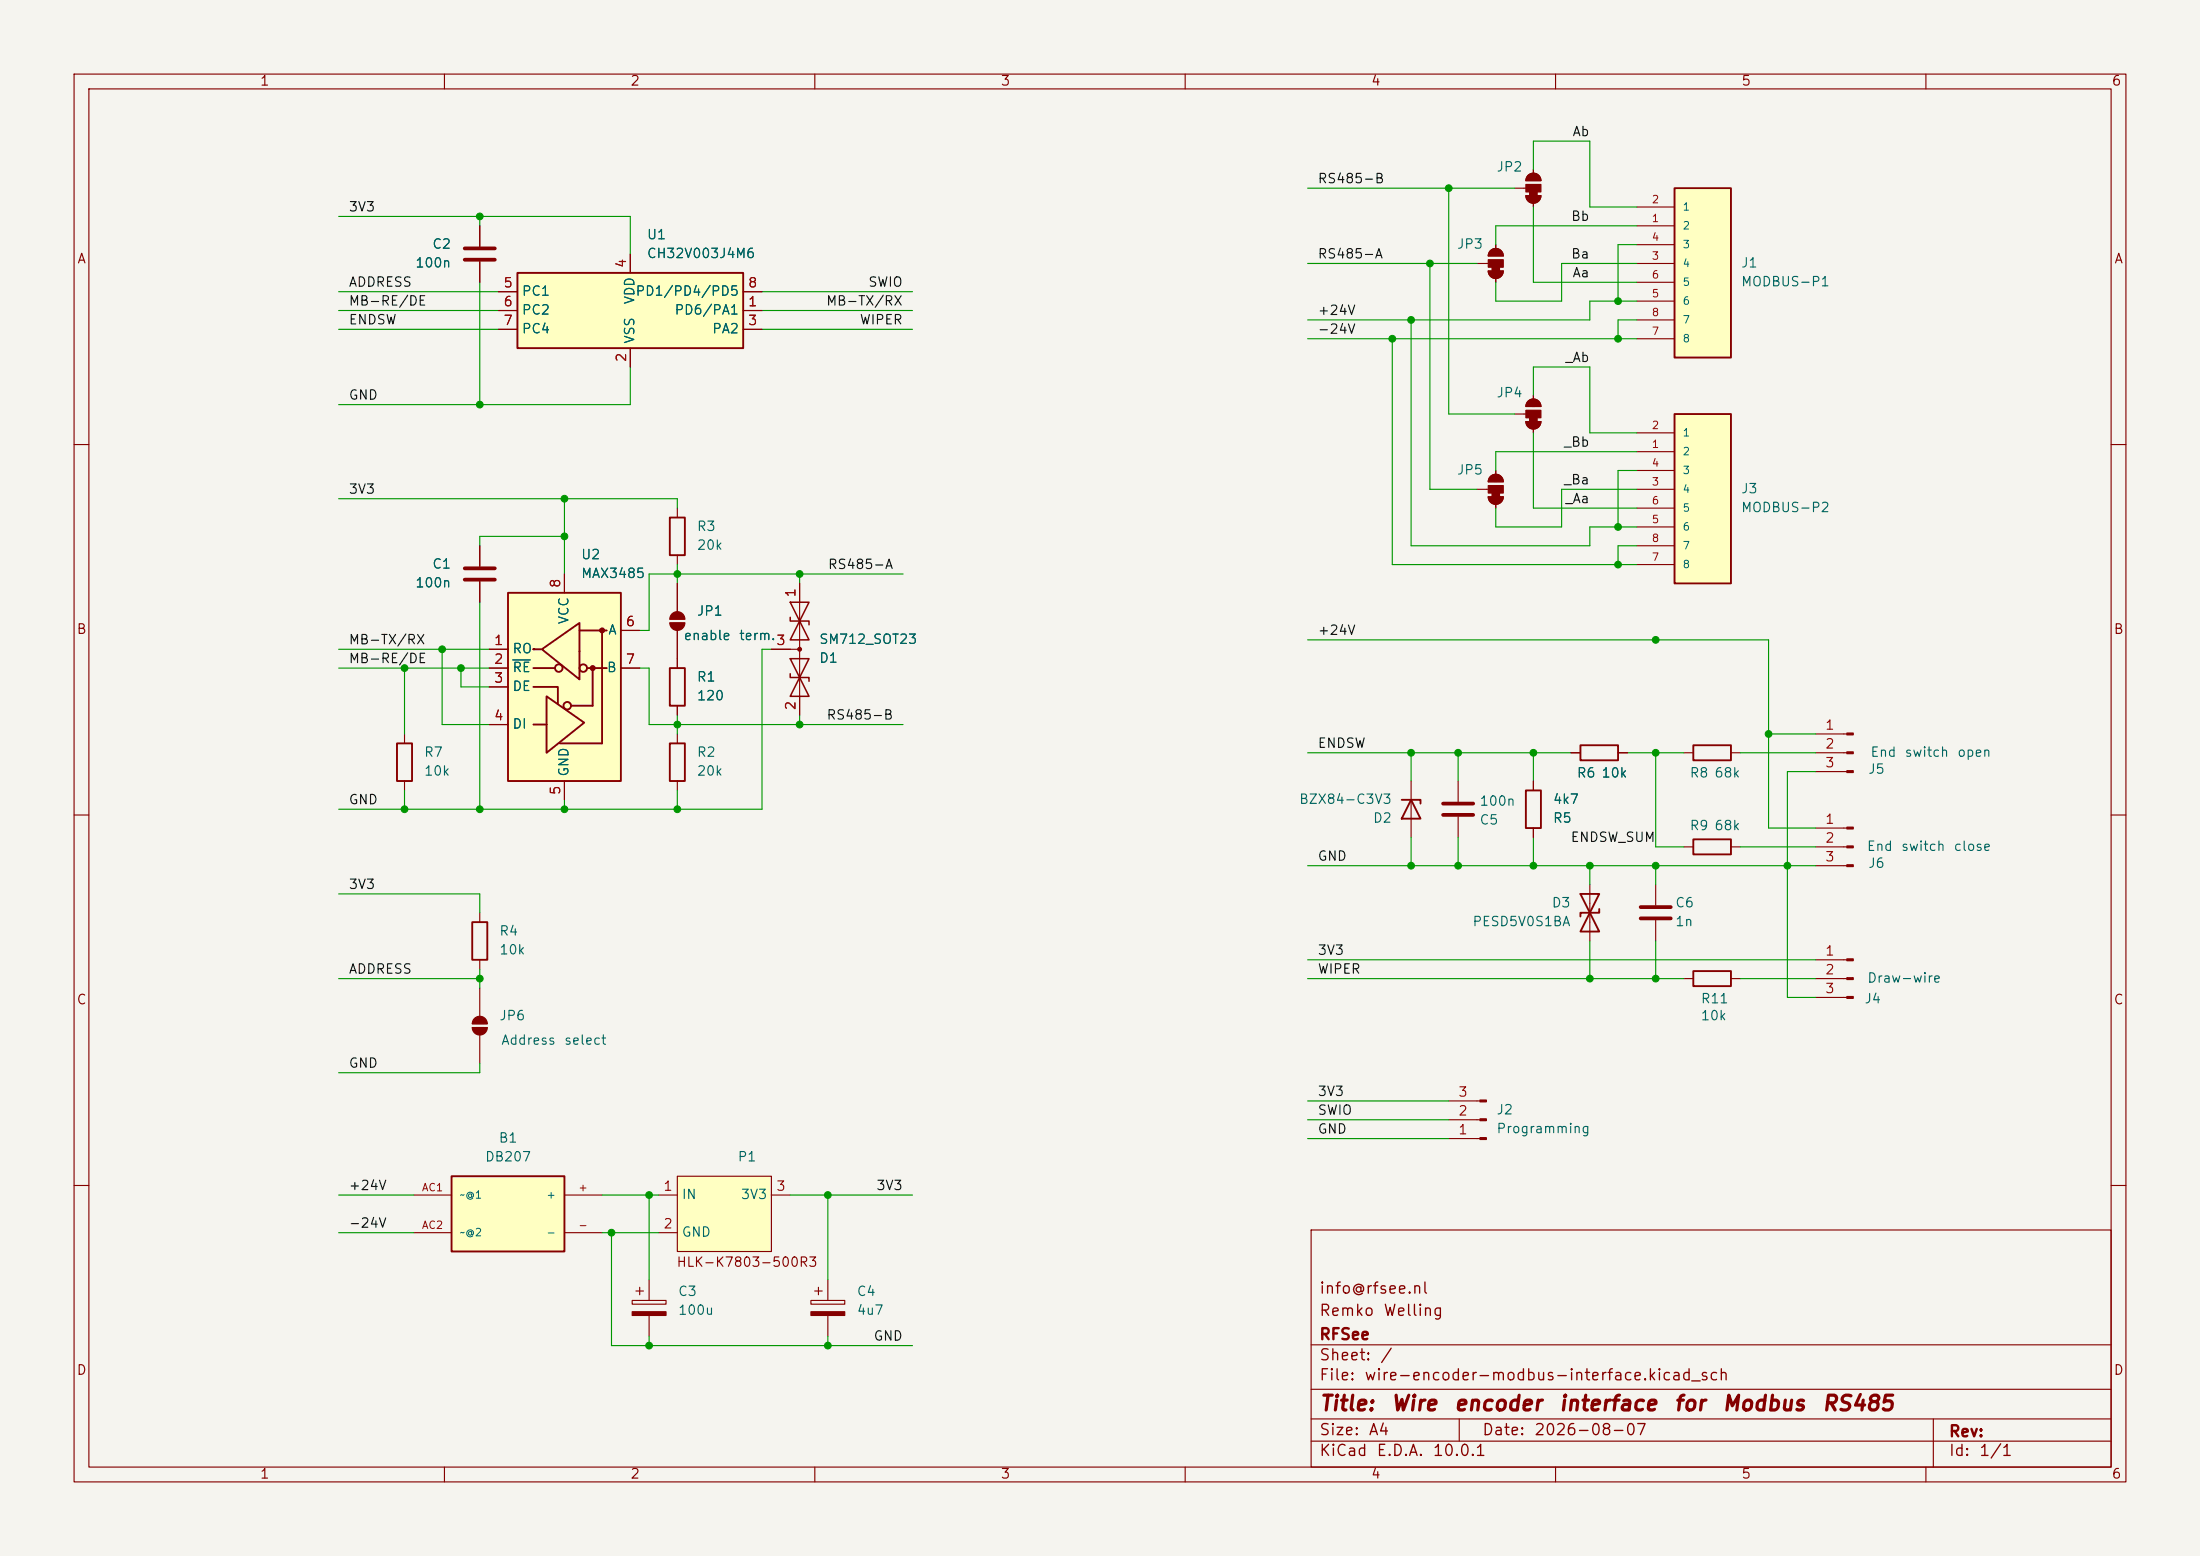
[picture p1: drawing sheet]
<svg xmlns="http://www.w3.org/2000/svg" width="297mm" height="210mm" viewBox="0 0 297 210" stroke-linecap="round" stroke-linejoin="round" font-family="sans-serif">
<path d="M0 0h297v210h-297z" fill="#f5f4ef" stroke="#f5f4ef" stroke-width=".14"/>
<g fill="none" stroke="#840000" stroke-width=".15">
<path d="M10 10h277v190h-277zM12 12h273v186h-273zM60 10v2M110 10v2M160 10v2M210 10v2M260 10v2M10 60h2M285 60h2M10 110h2M207 105.4v1.3M207 111.8v1.2"/>
<path d="M212.1 101.6h1.3M218.4 101.6h1.3M227.3 101.6h1.3M233.7 101.6h1.2M285 110h2M10 160h2M177 166h108v32h-108zM285 160h2M60 198v2M110 198v2M160 198v2M177 194.5h108"/>
<path d="M177 191.5h108M177 187.5h108M177 181.5h108M197 191.5v3M210 198v2M260 198v2M261 191.5v6.5"/>
</g>
<path d="M206 106.7h2v5.1h-2zM213.4 100.6h5v2h-5zM228.6 100.6h5.1v2h-5.1z" fill="none" stroke="#840000" stroke-width=".25"/>
<path d="M68.6 80h15.2v25.4h-15.2z" fill="#ffffc2"/>
<g fill="none" stroke="#840000" stroke-width=".25">
<path d="M68.6 80h15.2v25.4h-15.2zM72 92.7h3.3v2.3M72 90.2h2.9M72 97.8h1.7M72.1 87.6h-.1h1M73.2 87.6l5-3.5v7.6zM73.8 94l5.1 3.5-5.1 4.1zM78.2 85.1h3.7M79.2 90.2h2.7M80 90.2v5.1h-2.9M81.3 85.1v15.2h-5.7M53.6 100.3h2v5.1h-2z"/>
<path d="M228.6 113.3h5.1v2h-5.1z"/>
<circle cx="75.4" cy="90.2" r=".51"/>
<circle cx="76.6" cy="95.3" r=".51"/>
<circle cx="78.7" cy="90.2" r=".51"/>
</g>
<g fill="#840000" stroke="#840000" stroke-width=".25">
<circle cx="80" cy="90.2" r=".28"/>
<circle cx="81.3" cy="85.1" r=".28"/>
</g>
<g fill="none" stroke="#840000" stroke-width=".15">
<path d="M204.5 25.4h1.5M206 26.4h2a1.02 1.02 0 0 1-1 1 1.02 1.02 0 0 1-1-1zM206.3 23.7a1.02 1.02 0 0 1 1.1-.3 1.02 1.02 0 0 1 .6 1h-2l.1-.4zM207 22.9v1.2M207 26.7v1.2M76.2 77.5v2.5M199.4 66h1.5M200.9 67.1h2a1.02 1.02 0 0 1-1 1 1.02 1.02 0 0 1-1-1zM201.2 64.3a1.02 1.02 0 0 1 1.1-.2 1.02 1.02 0 0 1 .6 .9h-2l.1-.4zM201.9 63.5v1.3M201.9 67.3v1.3M54.6 99.1v1.2"/>
<path d="M66 87.6h2.6M66 90.2h2.6M66 92.7h2.6M66 97.8h2.6M83.8 90.2h2.6M83.8 85.1h2.6M54.6 105.4v1.3M76.2 105.4v2.6M223.5 119.4v2.8M227.3 114.3h1.3M233.7 114.3h1.2M223.5 124.2v2.8"/>
<path d="M195.6 153.7h4.2M195.6 151.1h4.2M195.6 148.6h4.2"/>
</g>
<path d="M69.2 89.1h2.4" fill="none" stroke="#006464" stroke-width=".15"/>
<path d="M221.5 122.4h4.1M221.5 124h4.1" fill="none" stroke="#840000" stroke-width=".51"/>
<g fill="#840000" stroke="#840000" stroke-width=".15">
<path d="M201.4 66.5h1v.6h-1z"/>
<path d="M200.9 67.1h2a1.02 1.02 0 0 1-1 1 1.02 1.02 0 0 1-1-1z"/>
<path d="M200.9 65.5h2v1h-2z"/>
<path d="M201.2 64.3a1.02 1.02 0 0 1 1.1-.2 1.02 1.02 0 0 1 .6 .9h-2l.1-.4z"/>
<path d="M199.8 153.5h.9v.3h-.9z"/>
<path d="M199.8 151h.9v.3h-.9z"/>
<path d="M199.8 148.5h.9v.2h-.9z"/>
<path d="M206.5 25.9h1v.5h-1z"/>
<path d="M206 26.4h2a1.02 1.02 0 0 1-1 1 1.02 1.02 0 0 1-1-1z"/>
<path d="M206 24.9h2v1h-2z"/>
<path d="M206.3 23.7a1.02 1.02 0 0 1 1.1-.3 1.02 1.02 0 0 1 .6 1h-2l.1-.4z"/>
</g>
<path d="M226.1 55.9h7.6v22.8h-7.6z" fill="#ffffc2"/>
<path d="M226.1 55.9h7.6v22.8h-7.6zM90.4 69.9h2.1v5h-2.1zM90.4 90.2h2.1v5.1h-2.1zM90.4 100.3h2.1v5.1h-2.1zM63.8 124.5h2v5h-2z" fill="none" stroke="#840000" stroke-width=".25"/>
<g fill="none" stroke="#840000" stroke-width=".15">
<path d="M199.4 35.6h1.5M200.9 36.6h2a1.02 1.02 0 0 1-1 1 1.02 1.02 0 0 1-1-1zM201.2 33.8a1.02 1.02 0 0 1 1.1-.2 1.02 1.02 0 0 1 .6 .9h-2l.1-.4zM201.9 33v1.3M201.9 36.8v1.3M221 58.4h5.1M91.4 68.6v1.3M91.4 74.9v1.3M221 61h5.1M221 66h5.1M221 63.5h5.1M221 71.1h5.1"/>
<path d="M221 68.6h5.1M221 76.2h5.1M221 73.7h5.1M91.4 88.9v1.3M91.4 95.3v1.2M91.4 99.1v1.2M91.4 105.4v1.3M64.8 123.2v1.3M64.8 129.5v1.3"/>
</g>
<g fill="#840000" stroke="#840000" stroke-width=".15">
<path d="M201.4 36.1h1v.5h-1z"/>
<path d="M200.9 36.6h2a1.02 1.02 0 0 1-1 1 1.02 1.02 0 0 1-1-1z"/>
<path d="M200.9 35.1h2v1h-2z"/>
<path d="M201.2 33.8a1.02 1.02 0 0 1 1.1-.2 1.02 1.02 0 0 1 .6 .9h-2l.1-.4z"/>
</g>
<path d="M226.1 25.4h7.6v22.9h-7.6z" fill="#ffffc2"/>
<path d="M226.1 25.4h7.6v22.9h-7.6z" fill="none" stroke="#840000" stroke-width=".25"/>
<path d="M221 30.5h5.1M221 27.9h5.1M221 35.6h5.1M221 33h5.1M221 38.1h5.1M221 40.6h5.1M221 45.7h5.1M221 43.2h5.1" fill="none" stroke="#840000" stroke-width=".15"/>
<path d="M61 158.8h15.2v10.1h-15.2z" fill="#ffffc2"/>
<path d="M189.2 108h2.6v.5M190.5 108l1.3 2.5h-2.6zM213.4 120.7h2.5l-2.5 5h2.5zM215.9 122.7v.5h-2.5v.5M228.6 131.1h5.1v2h-5.1zM61 158.8h15.2v10.1h-15.2z" fill="none" stroke="#840000" stroke-width=".25"/>
<g fill="none" stroke="#840000" stroke-width=".15">
<path d="M190.5 105.4v7.6M196.8 105.4v2.8M196.8 110.2v2.8M214.6 119.4v7.6M63.8 138.7h2M63.8 138.2h2M64.8 133.4v3.8M64.8 139.7v3.8M227.3 132.1h1.3M233.7 132.1h1.2M55.9 161.3h5.1M55.9 166.4h5.1"/>
<path d="M76.2 161.3h5.1M76.2 166.4h5.1"/>
</g>
<g fill="#840000" stroke="#840000" stroke-width=".15">
<path d="M63.8 138.7h2a1.02 1.02 0 0 1-1 1 1.02 1.02 0 0 1-1-1z"/>
<path d="M64 137.5a1.02 1.02 0 0 1 1.2-.3 1.02 1.02 0 0 1 .6 1h-2v-.4z"/>
</g>
<path d="M194.8 110h4.1M194.8 108.5h4.1" fill="none" stroke="#840000" stroke-width=".51"/>
<path d="M69.8 36.8h30.5v10.2h-30.5z" fill="#ffffc2"/>
<path d="M69.8 36.8h30.5v10.2h-30.5z" fill="none" stroke="#840000" stroke-width=".25"/>
<g fill="none" stroke="#840000" stroke-width=".15">
<path d="M64.8 30.5v2.8M64.8 35.3v2.8M67.3 39.4h2.5M85.1 34.3v2.5M100.3 39.4h2.6M67.3 41.9h2.5M67.3 44.5h2.5M85.1 47v2.5M100.3 41.9h2.6M100.3 44.5h2.6M204.5 55.9h1.5M206 56.9h2a1.02 1.02 0 0 1-1 1 1.02 1.02 0 0 1-1-1z"/>
<path d="M206.3 54.2a1.02 1.02 0 0 1 1.1-.3 1.02 1.02 0 0 1 .6 1h-2l.1-.5zM207 53.3v1.3M207 57.2v1.2M91.4 78.7v3.9M107.9 78.7v17.8M90.4 84.1h2.1M90.4 83.6h2.1M91.4 85.1v3.8M104.1 87.6h3.8M245.1 99.1h4.2M245.1 111.8h4.2M245.1 114.3h4.2"/>
<path d="M245.1 116.8h4.2M245.1 101.6h4.2M245.1 104.1h4.2M245.1 129.5h4.2M245.1 132.1h4.2M245.1 134.6h4.2M85.3 175.5h4.6v.5h-4.6zM85.9 174.2h1M86.4 173.7v1.1M87.6 172.7v2.8M87.6 177.5v2.8M109.5 175.5h4.5v.5h-4.5z"/>
<path d="M110 174.2h1M110.5 173.7v1.1M111.8 172.7v2.8M111.8 177.5v2.8"/>
</g>
<g fill="#840000" stroke="#840000" stroke-width=".15">
<path d="M90.4 84.1h2.1a1.02 1.02 0 0 1-1.1 1 1.02 1.02 0 0 1-1-1z"/>
<path d="M90.7 82.9a1.02 1.02 0 0 1 1.1-.3 1.02 1.02 0 0 1 .7 1h-2.1l.1-.5z"/>
<path d="M249.3 111.6h.9v.3h-.9z"/>
<path d="M249.3 114.2h.9v.2h-.9z"/>
<path d="M249.3 116.7h.9v.3h-.9z"/>
<path d="M249.3 98.9h.9v.3h-.9z"/>
<path d="M249.3 101.5h.9v.2h-.9z"/>
<path d="M249.3 104h.9v.3h-.9z"/>
<path d="M249.3 129.4h.9v.3h-.9z"/>
<path d="M249.3 132h.9v.2h-.9z"/>
<path d="M249.3 134.5h.9v.2h-.9z"/>
<path d="M109.5 177h4.5v.5h-4.5z"/>
<path d="M206.5 56.4h1v.5h-1z"/>
<path d="M206 56.9h2a1.02 1.02 0 0 1-1 1 1.02 1.02 0 0 1-1-1z"/>
<path d="M206 55.4h2v1h-2z"/>
<path d="M206.3 54.2a1.02 1.02 0 0 1 1.1-.3 1.02 1.02 0 0 1 .6 1h-2l.1-.5z"/>
<path d="M85.3 177h4.6v.5h-4.6z"/>
<circle cx="107.9" cy="87.6" r=".25"/>
</g>
<path d="M62.7 33.5h4.1M62.7 35.1h4.1" fill="none" stroke="#840000" stroke-width=".51"/>
<path d="M106.7 81.3l2.5 5.1h-2.5l2.5-5.1zM106.7 83.3v.5h2.5v.5M106.7 88.9h2.5l-2.5 5.1h2.5zM106.7 90.9v.5h2.5v.5" fill="none" stroke="#840000" stroke-width=".2"/>
<path d="M91.4 158.8h12.7v10.1h-12.7z" fill="#ffffc2"/>
<g fill="none" stroke="#840000" stroke-width=".15">
<path d="M64.8 30.5v2.8M64.8 35.3v2.8M67.3 39.4h2.5M85.1 34.3v2.5M100.3 39.4h2.6M67.3 41.9h2.5M67.3 44.5h2.5M85.1 47v2.5M100.3 41.9h2.6M100.3 44.5h2.6M64.8 73.7v2.8M64.8 78.5v2.8"/>
<path d="M76.2 77.5v2.5M91.4 78.7v3.9M107.9 78.7v2.6M66 87.6h2.6M66 90.2h2.6M66 92.7h2.6M66 97.8h2.6M83.8 90.2h2.6M83.8 85.1h2.6M91.4 85.1v5.1M91.4 95.3v1.2M104.1 87.6h2.6"/>
<path d="M107.9 94v2.5M76.2 105.4v2.6M207 105.4v1.3M207 111.8v1.2M212.1 101.6h1.3M218.4 101.6h1.3M91.4 158.8h12.7v10.1h-12.7zM88.9 161.3h2.5M88.9 166.4h2.5M104.1 161.3h2.6"/>
</g>
<path d="M62.7 76.7h4.1M62.7 78.2h4.1" fill="none" stroke="#840000" stroke-width=".51"/>
<g fill="none" stroke="#009600" stroke-width=".15">
<path d="M45.7 29.2h39.4v5.1M45.7 39.4h21.6M64.8 29.2v1.3M64.8 38.1v16.5M102.9 39.4h20.3M176.5 25.4h28M176.5 35.6h22.9M193 35.6v30.4h6.4M195.6 25.4v30.5h8.9M207 22.9v-3.8h7.6v8.8h6.4M207 27.9v10.2h14M221 35.6h-10.2v5h-8.9v-2.5"/>
<path d="M221 30.5h-19.1v2.5M221 33h-2.6v7.6M45.7 41.9h21.6M45.7 44.5h21.6M85.1 49.5v5.1h-39.4M102.9 41.9h20.3M102.9 44.5h20.3M176.5 45.7h44.5M188 45.7v30.5h33M190.5 43.2v30.5h24.1v-2.6h6.4M207 58.4v10.2h14M207 53.3v-3.8h7.6v8.9h6.4"/>
<path d="M221 40.6h-6.4v2.6h-38.1M221 43.2h-2.6v2.5M45.7 67.3h45.7v1.3M76.2 67.3v10.2M76.2 72.4h-11.4v1.3M91.4 76.2v2.5M107.9 77.5v1.2M121.9 77.5h-34.3v7.6h-1.2M221 66h-10.2v5.1h-8.9v-2.5M221 61h-19.1v2.5M221 63.5h-2.6v7.6M221 73.7h-2.6v2.5"/>
<path d="M45.7 90.2h20.3M45.7 87.6h20.3M54.6 90.2v8.9M59.7 87.6v10.2h6.3M62.2 90.2v2.5h3.8M64.8 81.3v27.9M86.4 90.2h1.2v7.6h34.3M91.4 96.5v2.6M104.1 87.6h-1.2v21.6h-57.2M107.9 96.5v1.3M176.5 86.4h62.3v25.4h6.3M238.8 99.1h6.3"/>
<path d="M54.6 106.7v2.5M76.2 108v1.2M91.4 106.7v2.5M176.5 101.6h35.6M176.5 116.8h68.6M190.5 101.6v3.8M190.5 113v3.8M196.8 101.6v3.8M196.8 113v3.8M207 101.6v3.8M207 113v3.8M214.6 116.8v2.6"/>
<path d="M219.7 101.6h7.6M223.5 101.6v12.7h3.8M223.5 116.8v2.6M234.9 101.6h10.2M234.9 114.3h10.2M245.1 104.1h-3.8v30.5h3.8M45.7 132.1h19.1M45.7 120.7h19.1v2.5M64.8 130.8v2.6M176.5 132.1h50.8M176.5 129.5h68.6M214.6 127v5.1"/>
<path d="M223.5 127v5.1M234.9 132.1h10.2M64.8 143.5v1.3h-19.1M176.5 148.6h19.1M176.5 153.7h19.1M176.5 151.1h19.1M45.7 161.3h10.2M45.7 166.4h10.2M81.3 161.3h7.6M81.3 166.4h7.6M82.5 166.4v15.2h40.7M87.6 161.3v11.4"/>
<path d="M106.7 161.3h16.5M111.8 161.3v11.4M87.6 180.3v1.3M111.8 180.3v1.3"/>
</g>
<path d="M69.2 89.1h2.4" fill="none" stroke="#006464" stroke-width=".15"/>
<g fill="#009600" stroke="#009600" stroke-width=".14">
<circle cx="223.5" cy="116.8" r=".46"/>
<circle cx="241.3" cy="116.8" r=".46"/>
<circle cx="196.8" cy="101.6" r=".46"/>
<circle cx="207" cy="101.6" r=".46"/>
<circle cx="223.5" cy="86.4" r=".46"/>
<circle cx="238.8" cy="99.1" r=".46"/>
<circle cx="223.5" cy="101.6" r=".46"/>
<circle cx="218.4" cy="71.1" r=".46"/>
<circle cx="218.4" cy="76.2" r=".46"/>
<circle cx="218.4" cy="45.7" r=".46"/>
<circle cx="195.6" cy="25.4" r=".46"/>
<circle cx="193" cy="35.6" r=".46"/>
<circle cx="190.5" cy="43.2" r=".46"/>
<circle cx="188" cy="45.7" r=".46"/>
<circle cx="218.4" cy="40.6" r=".46"/>
<circle cx="207" cy="116.8" r=".46"/>
<circle cx="214.6" cy="116.8" r=".46"/>
<circle cx="214.6" cy="132.1" r=".46"/>
<circle cx="223.5" cy="132.1" r=".46"/>
<circle cx="196.8" cy="116.8" r=".46"/>
<circle cx="91.4" cy="109.2" r=".46"/>
<circle cx="91.4" cy="97.8" r=".46"/>
<circle cx="64.8" cy="109.2" r=".46"/>
<circle cx="54.6" cy="109.2" r=".46"/>
<circle cx="76.2" cy="109.2" r=".46"/>
<circle cx="82.5" cy="166.4" r=".46"/>
<circle cx="87.6" cy="161.3" r=".46"/>
<circle cx="64.8" cy="132.1" r=".46"/>
<circle cx="64.8" cy="54.6" r=".46"/>
<circle cx="64.8" cy="29.2" r=".46"/>
<circle cx="91.4" cy="77.5" r=".46"/>
<circle cx="107.9" cy="77.5" r=".46"/>
<circle cx="111.8" cy="181.6" r=".46"/>
<circle cx="107.9" cy="97.8" r=".46"/>
<circle cx="111.8" cy="161.3" r=".46"/>
<circle cx="87.6" cy="181.6" r=".46"/>
<circle cx="190.5" cy="116.8" r=".46"/>
<circle cx="190.5" cy="101.6" r=".46"/>
<circle cx="59.7" cy="87.6" r=".46"/>
<circle cx="62.2" cy="90.2" r=".46"/>
<circle cx="54.6" cy="90.2" r=".46"/>
<circle cx="76.2" cy="72.4" r=".46"/>
<circle cx="76.2" cy="67.3" r=".46"/>
</g>
<g font-size="2" fill="#840000">
<text x="178" y="190.9">Title:</text>
<text x="187.7" y="190.9">Wire</text>
<text x="196.2" y="190.9">encoder</text>
<text x="210.3" y="190.9">interface</text>
<text x="225.9" y="190.9">for</text>
<text x="232.4" y="190.9">Modbus</text>
<text x="245.8" y="190.9">RS485</text>
</g>
<g font-size="1.5" fill="#840000">
<text x="178" y="178">Remko</text>
<text x="178" y="175">info@rfsee.nl</text>
<text x="186.7" y="178">Welling</text>
<text x="178" y="184">Sheet:</text>
<text x="178" y="181.2">RFSee</text>
<text x="186.2" y="184">/</text>
<text x="178" y="186.7">File:</text>
<text x="184.1" y="186.7">wire-encoder-modbus-interface.kicad_sch</text>
<text x="178" y="196.9">KiCad</text>
<text x="178" y="194.1">Size:</text>
<text x="184.7" y="194.1">A4</text>
<text x="185.7" y="196.9">E.D.A.</text>
<text x="193.3" y="196.9">10.0.1</text>
<text x="200" y="194.1">Date:</text>
<text x="207" y="194.1">2026-08-07</text>
<text x="263" y="194.3">Rev:</text>
<text x="263" y="196.9">Id:</text>
<text x="267.1" y="196.9">1/1</text>
</g>
<g font-size="1.3" fill="#840000">
<text x="35" y="11.9">1</text>
<text x="85" y="11.9">2</text>
<text x="135" y="11.9">3</text>
<text x="185" y="11.9">4</text>
<text x="235" y="11.9">5</text>
<text x="285" y="11.9">6</text>
<text x="10.3" y="35.9">A</text>
<text x="285.3" y="35.9">A</text>
<text x="10.3" y="85.9">B</text>
<text x="285.3" y="85.9">B</text>
<text x="10.3" y="135.9">C</text>
<text x="285.3" y="135.9">C</text>
<text x="91.2" y="171.3">HLK-K7803-500R3</text>
<text x="10.3" y="185.9">D</text>
<text x="285.3" y="185.9">D</text>
<text x="35" y="199.9">1</text>
<text x="85" y="199.9">2</text>
<text x="135" y="199.9">3</text>
<text x="185" y="199.9">4</text>
<text x="235" y="199.9">5</text>
<text x="285" y="199.9">6</text>
</g>
<g font-size="1.3" fill="#006464">
<text x="201.9" y="23.5">JP2</text>
<text x="58.3" y="33.9">C2</text>
<text x="87.2" y="32.6">U1</text>
<text x="87.2" y="35.2">CH32V003J4M6</text>
<text x="196.6" y="33.9">JP3</text>
<text x="56" y="36.4">100n</text>
<text x="70.4" y="40.2">PC1</text>
<text x="85.7" y="40.2">PD1/PD4/PD5</text>
<text x="86" y="41.2" transform="rotate(-90 86 41.2)">VDD</text>
<text x="235" y="36.4">J1</text>
<text x="235" y="39">MODBUS-P1</text>
<text x="70.4" y="42.8">PC2</text>
<text x="70.4" y="45.3">PC4</text>
<text x="86" y="46.5" transform="rotate(-90 86 46.5)">VSS</text>
<text x="91" y="42.8">PD6/PA1</text>
<text x="96.1" y="45.3">PA2</text>
<text x="201.9" y="53.9">JP4</text>
<text x="196.6" y="64.4">JP5</text>
<text x="94" y="72">R3</text>
<text x="235" y="66.9">J3</text>
<text x="235" y="69.4">MODBUS-P2</text>
<text x="58.3" y="77.1">C1</text>
<text x="78.4" y="75.8">U2</text>
<text x="94" y="74.5">20k</text>
<text x="56" y="79.6">100n</text>
<text x="78.4" y="78.3">MAX3485</text>
<text x="94" y="83.4">JP1</text>
<text x="69.1" y="88.5">RO</text>
<text x="77.1" y="84.3" transform="rotate(-90 77.1 84.3)">VCC</text>
<text x="82" y="86">A</text>
<text x="92.2" y="86.7">enable</text>
<text x="99.7" y="86.7">term.</text>
<text x="110.5" y="89.8">D1</text>
<text x="110.5" y="87.2">SM712_SOT23</text>
<text x="69.1" y="91">RE</text>
<text x="69.1" y="93.6">DE</text>
<text x="81.8" y="91">B</text>
<text x="94" y="92.3">R1</text>
<text x="94" y="94.8">120</text>
<text x="69.1" y="98.7">DI</text>
<text x="57.2" y="102.5">R7</text>
<text x="57.2" y="105">10k</text>
<text x="77.1" y="104.9" transform="rotate(-90 77.1 104.9)">GND</text>
<text x="94" y="102.5">R2</text>
<text x="94" y="105">20k</text>
<text x="212.8" y="105.3">R6</text>
<text x="216.1" y="105.3">10k</text>
<text x="228" y="105.3">R8</text>
<text x="231.3" y="105.3">68k</text>
<text x="252.1" y="104.7">J5</text>
<text x="252.4" y="102.5">End</text>
<text x="257" y="102.5">switch</text>
<text x="264.1" y="102.5">open</text>
<text x="175.3" y="108.8">BZX84-C3V3</text>
<text x="185.3" y="111.4">D2</text>
<text x="199.7" y="111.6">C5</text>
<text x="199.7" y="109.1">100n</text>
<text x="209.6" y="111.4">R5</text>
<text x="209.6" y="108.8">4k7</text>
<text x="228" y="112.4">R9</text>
<text x="231.3" y="112.4">68k</text>
<text x="251.9" y="115.2">End</text>
<text x="252.1" y="117.4">J6</text>
<text x="256.6" y="115.2">switch</text>
<text x="263.7" y="115.2">close</text>
<text x="198.7" y="125.3">PESD5V0S1BA</text>
<text x="209.4" y="122.8">D3</text>
<text x="226.1" y="122.8">C6</text>
<text x="226.1" y="125.3">1n</text>
<text x="67.3" y="126.6">R4</text>
<text x="67.3" y="129.1">10k</text>
<text x="229.5" y="135.7">R11</text>
<text x="251.6" y="135.7">J4</text>
<text x="252" y="132.9">Draw-wire</text>
<text x="67.3" y="138">JP6</text>
<text x="67.6" y="141.3">Address</text>
<text x="76.1" y="141.3">select</text>
<text x="229.5" y="138">10k</text>
<text x="67.2" y="154.5">B1</text>
<text x="201.9" y="150.7">J2</text>
<text x="201.9" y="153.3">Programming</text>
<text x="65.4" y="157.1">DB207</text>
<text x="99.5" y="157.1">P1</text>
<text x="91.9" y="162.2">IN</text>
<text x="91.9" y="167.2">GND</text>
<text x="99.9" y="162.2">3V3</text>
<text x="91.4" y="175.2">C3</text>
<text x="91.4" y="177.8">100u</text>
<text x="115.6" y="175.2">C4</text>
<text x="115.6" y="177.8">4u7</text>
</g>
<g font-size="1.3" fill="#0f0f0f">
<text x="212.2" y="18.7">Ab</text>
<text x="47" y="28.9">3V3</text>
<text x="177.8" y="25.1">RS485-B</text>
<text x="177.8" y="35.2">RS485-A</text>
<text x="212" y="30.1">Bb</text>
<text x="212" y="35.2">Ba</text>
<text x="47" y="41.6">MB-RE/DE</text>
<text x="47" y="39">ADDRESS</text>
<text x="111.4" y="41.6">MB-TX/RX</text>
<text x="117.1" y="39">SWIO</text>
<text x="212.2" y="37.8">Aa</text>
<text x="47" y="44.1">ENDSW</text>
<text x="116" y="44.1">WIPER</text>
<text x="177.8" y="42.8">+24V</text>
<text x="177.8" y="45.4">-24V</text>
<text x="211.2" y="49.2">_Ab</text>
<text x="47" y="54.3">GND</text>
<text x="211" y="65.7">_Ba</text>
<text x="211" y="60.6">_Bb</text>
<text x="47" y="67">3V3</text>
<text x="211.2" y="68.2">_Aa</text>
<text x="111.7" y="77.1">RS485-A</text>
<text x="47" y="89.8">MB-RE/DE</text>
<text x="47" y="87.3">MB-TX/RX</text>
<text x="177.8" y="86">+24V</text>
<text x="111.5" y="97.4">RS485-B</text>
<text x="177.8" y="101.3">ENDSW</text>
<text x="47" y="108.9">GND</text>
<text x="211.9" y="114">ENDSW_SUM</text>
<text x="177.8" y="116.5">GND</text>
<text x="47" y="120.3">3V3</text>
<text x="47" y="131.7">ADDRESS</text>
<text x="177.8" y="131.7">WIPER</text>
<text x="177.8" y="129.2">3V3</text>
<text x="47" y="144.4">GND</text>
<text x="177.8" y="148.2">3V3</text>
<text x="177.8" y="150.8">SWIO</text>
<text x="177.8" y="153.3">GND</text>
<text x="47" y="160.9">+24V</text>
<text x="118.2" y="160.9">3V3</text>
<text x="47" y="166">-24V</text>
<text x="117.8" y="181.3">GND</text>
</g>
<g font-size="1.3" fill="#a90000">
<text x="67.9" y="39.1">5</text>
<text x="67.9" y="41.7">6</text>
<text x="84.8" y="36.3" transform="rotate(-90 84.8 36.3)">4</text>
<text x="100.9" y="41.7">1</text>
<text x="100.9" y="39.1">8</text>
<text x="67.9" y="44.2">7</text>
<text x="100.9" y="44.2">3</text>
<text x="84.8" y="49" transform="rotate(-90 84.8 49)">2</text>
<text x="75.9" y="79.4" transform="rotate(-90 75.9 79.4)">8</text>
<text x="107.7" y="80.7" transform="rotate(-90 107.7 80.7)">1</text>
<text x="66.6" y="87.4">1</text>
<text x="66.6" y="89.9">2</text>
<text x="84.4" y="84.8">6</text>
<text x="84.4" y="89.9">7</text>
<text x="104.7" y="87.4">3</text>
<text x="66.6" y="92.5">3</text>
<text x="107.7" y="96" transform="rotate(-90 107.7 96)">2</text>
<text x="66.6" y="97.5">4</text>
<text x="246.3" y="98.8">1</text>
<text x="246.3" y="101.3">2</text>
<text x="75.9" y="107.4" transform="rotate(-90 75.9 107.4)">5</text>
<text x="246.3" y="103.9">3</text>
<text x="246.3" y="111.5">1</text>
<text x="246.3" y="114">2</text>
<text x="246.3" y="116.6">3</text>
<text x="246.3" y="129.3">1</text>
<text x="246.3" y="131.8">2</text>
<text x="246.3" y="134.4">3</text>
<text x="196.8" y="148.3">3</text>
<text x="196.8" y="153.4">1</text>
<text x="196.8" y="150.9">2</text>
<text x="89.5" y="161">1</text>
<text x="104.7" y="161">3</text>
<text x="89.5" y="166.1">2</text>
</g>
<g font-size="1" fill="#a90000">
<text x="222.9" y="27.7">2</text>
<text x="222.9" y="30.2">1</text>
<text x="222.9" y="35.3">3</text>
<text x="222.9" y="32.8">4</text>
<text x="222.9" y="40.4">5</text>
<text x="222.9" y="37.8">6</text>
<text x="222.9" y="45.5">7</text>
<text x="222.9" y="42.9">8</text>
<text x="222.9" y="58.2">2</text>
<text x="222.9" y="60.7">1</text>
<text x="222.9" y="65.8">3</text>
<text x="222.9" y="63.2">4</text>
<text x="222.9" y="70.9">5</text>
<text x="222.9" y="68.3">6</text>
<text x="222.9" y="75.9">7</text>
<text x="222.9" y="73.4">8</text>
<text x="56.9" y="161">AC1</text>
<text x="78" y="161">+</text>
<text x="56.9" y="166.1">AC2</text>
<text x="78" y="166.1">-</text>
</g>
<g font-size="1" fill="#006464">
<text x="227.1" y="28.7">1</text>
<text x="227.1" y="31.2">2</text>
<text x="227.1" y="33.8">3</text>
<text x="227.1" y="36.3">4</text>
<text x="227.1" y="41.4">6</text>
<text x="227.1" y="38.8">5</text>
<text x="227.1" y="46.5">8</text>
<text x="227.1" y="43.9">7</text>
<text x="227.1" y="59.2">1</text>
<text x="227.1" y="61.7">2</text>
<text x="227.1" y="64.2">3</text>
<text x="227.1" y="66.8">4</text>
<text x="227.1" y="71.9">6</text>
<text x="227.1" y="69.3">5</text>
<text x="227.1" y="76.9">8</text>
<text x="227.1" y="74.4">7</text>
<text x="62" y="162">~@1</text>
<text x="62" y="167.1">~@2</text>
<text x="73.7" y="162">+</text>
<text x="73.7" y="167.1">-</text>
</g>
</svg>
